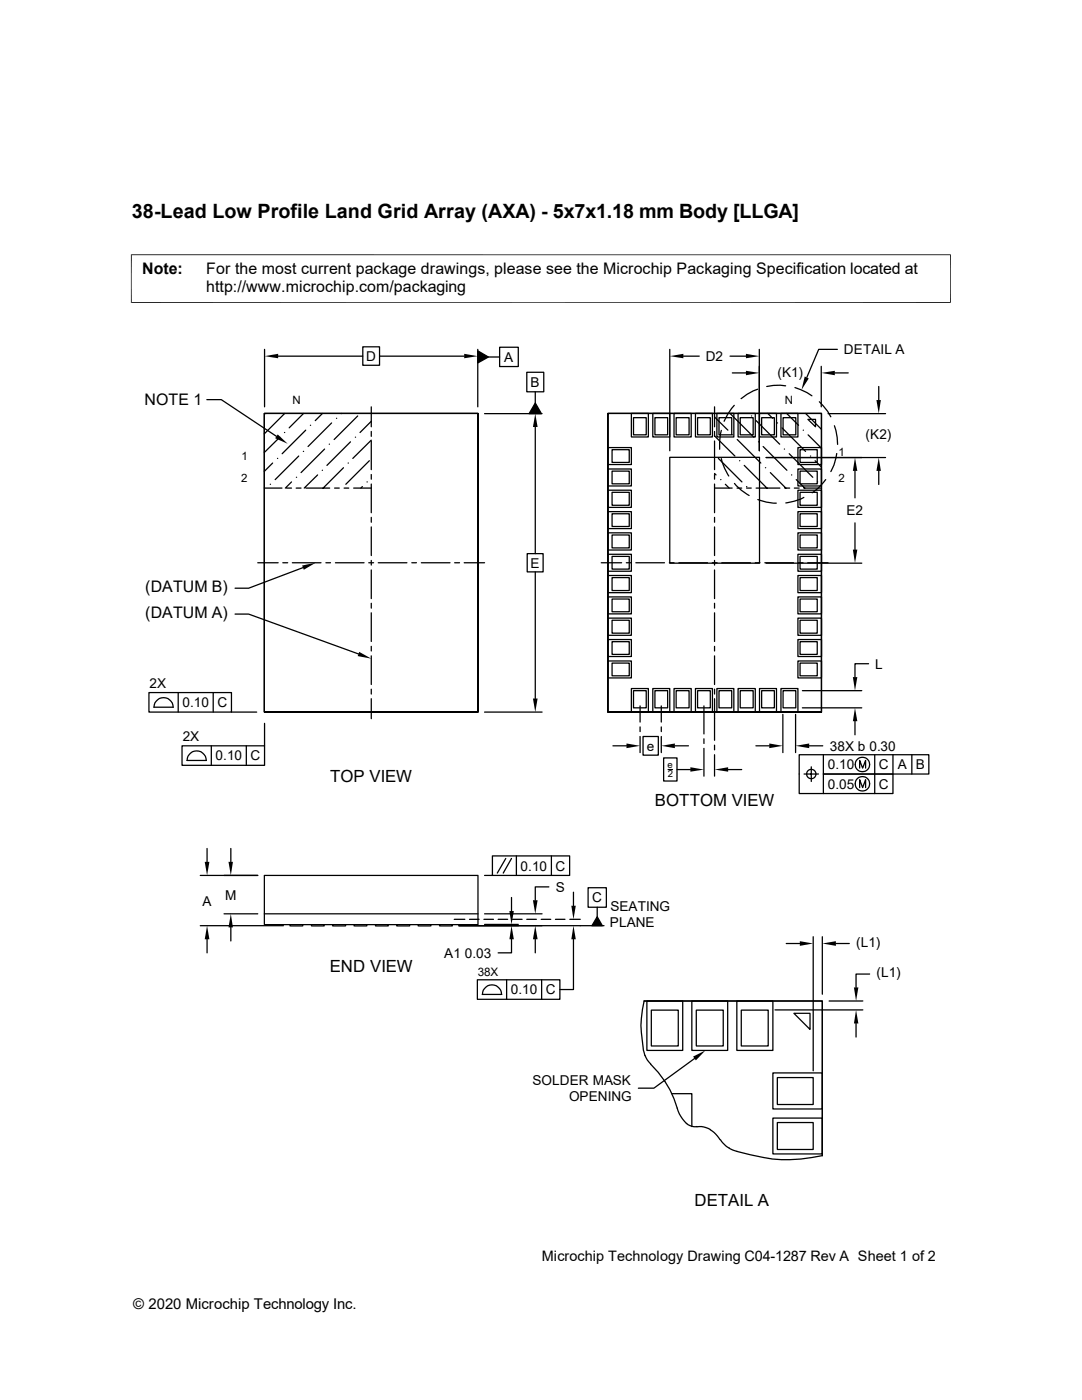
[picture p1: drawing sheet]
<svg xmlns="http://www.w3.org/2000/svg" width="216mm" height="279mm" viewBox="0 0 216 279" stroke-linecap="round" stroke-linejoin="round" font-family="sans-serif">
<g fill="none" stroke="#000" stroke-width=".25">
<path d="M41.3 79.8h2.9l11 7.3M52.8 69.7v11.5M55.5 71.1h16.9M72.4 69.2h3.3v3.7h-3.3zM75.7 71.1h16.9M95.3 70l2.2 1.2-2.2 1.2zM95.3 69.7v11.5M97.5 71.2h2.2M99.7 69.3h3.7v3.9h-3.7zM105.1 74.3h3.4v3.9h-3.4zM106.8 78.2v2.2M133.6 69.7v20.3"/>
<path d="M136.4 71.1h3.1M145.7 71.1h3.1M146.1 74.4h2.7M151.2 77.7a11 11 0 0 0-3.3 1.8M151.5 69.7v20.3M156.8 77l-2.5-.1-1.3 .2M158.6 77.3l2.4 1.1 1 .6M163.9 73.1v8.1M166.6 74.4h2.6M167.1 69.7h-3.7l-2.4 5.6M175.3 77.1v2.7M52.7 82.5h42.7v59.6h-42.7v-59.6h42.7v59.6h-42.7z"/>
<path d="M52.7 97.4h3.6M53 82.6h.1M53.9 96.6h.1M54.4 92.4l-1.7 1.7M55.4 91.5h.1M55.8 87.2l-3.1 3.1M56.8 86.3h.1M56.8 82.5l-4.1 4.1M57.2 97.4h1M58.2 96.2l-1.3 1.2M59.1 97.4h1M59.1 95.3h.1"/>
<path d="M59.6 91l-4.7 4.7M60.5 90.1h.1M60.6 82.5l-2.9 2.9M61 85.9l-4.7 4.7M61 97.4h4.8M61.9 84.9h.1M63.4 94.8l-2.7 2.6M64.3 93.9h.1M64.3 82.5l-1.4 1.4M64.8 89.6l-4.7 4.7M65.7 88.6h.1M66.2 84.4l-4.7 4.7"/>
<path d="M66.8 97.4h.9M67.1 83.5h.1M68.1 82.5v.1M68.5 93.3l-4 4.1M68.7 97.4h.9M69.5 92.4h.1M69.9 88.2l-4.7 4.7M70.6 97.4h3.5M70.9 87.2h.1M71.4 83l-4.7 4.7M72.3 97.1l-.3 .3M73.2 96.2h.1"/>
<path d="M73.7 91.9l-4.7 4.7M74.1 84.1l-2.3 2.2M74.1 87.8l-3.7 3.7M74.1 81.2v4M74.1 86.1v1M74.1 88v5.7M74.1 94.7v.9M74.1 96.6v5.7M96.7 82.6h11.5M106.8 80.4l1.2 2.2h-2.4zM106.8 85.2v25.3M121.3 82.5h42.6v59.6h-42.6v-59.6h42.6v59.6h-42.6z"/>
<path d="M121.3 97.8h4.7v3.5h-4.7zM121.3 93.6h4.7v3.4h-4.7zM121.3 89.3h4.7v3.4h-4.7zM122.1 98.3h3.5v2.5h-3.5zM122.1 94h3.5v2.6h-3.5zM122.1 89.7h3.5v2.6h-3.5zM126 82.5h3.4v4.7h-3.4zM126.4 83.4h2.5v3.4h-2.5zM130.3 82.5h3.3v4.7h-3.3zM130.7 83.4h2.5v3.4h-2.5zM133.6 91.3h18v21.1h-18zM134.5 82.5h3.4v4.7h-3.4z"/>
<path d="M134.9 83.4h2.6v3.4h-2.6zM138.8 82.5h3.4v4.7h-3.4zM139.2 83.4h2.5v3.4h-2.5zM142.6 97.4h3.5M142.6 94.5l.3 .3M142.6 87l4 4M142.6 83.2l2.6 2.7M142.6 81.2v4M142.6 86.1v1M142.6 88v5.7M142.6 94.7v.9M142.6 96.6v5.7"/>
<path d="M143 82.5h3.4v4.7h-3.4zM143.3 91.5l4.7 4.7M143.5 83.4h2.5v3.4h-2.5zM143.8 95.7h.1M143.9 85.9l-.3 2.1v1.7M143.9 91.5a10.9 10.9 0 0 0 1.5 3.5M144.7 96.6l.8 .8M145.7 82.6l4.7 4.6M146.2 86.8h.1M146.5 80.9a11.8 11.8 0 0 0-2 3.2M146.6 96.5a10 10 0 0 0 2.9 2.4M147.1 97.4h.9"/>
<path d="M147.1 87.7l4.7 4.7M147.3 82.5h3.4v4.7h-3.4zM147.6 91.9h.1M147.7 83.4h2.6v3.4h-2.6zM148.5 92.9l4.5 4.5M149 97.4h.9M149 97.1h.1M149.9 83h.1M150.9 97.4h4.7M150.9 83.9l4.7 4.7M151.2 99.7a10.2 10.2 0 0 0 3.7 .7M151.3 88.2h.1"/>
<path d="M151.6 82.5h3.3v4.7h-3.3zM152 83.4h2.5v3.4h-2.5zM152.3 89.1l4.7 4.8M152.7 93.3h.1M152.9 91.3h23.8M153.2 82.5l1 1M153.7 94.3l3.1 3.1M155.1 84.4h.1M155.8 82.5h3.4v4.7h-3.4zM156 85.4l4.7 4.7M156.3 83.4h2.5v3.4h-2.5zM156.5 89.6h.1"/>
<path d="M156.6 97.4h1M157 82.5l2.3 2.4M157.5 90.6l4.7 4.7M157.9 94.8h.1M158.5 97.4h1M158.9 95.7l1.7 1.7M159.2 97.8h4.7v3.5h-4.7zM159.2 93.6h4.7v3.4h-4.7zM159.2 89.3h4.7v3.4h-4.7zM159.6 98.3h3.5v2.5h-3.5zM159.6 94h3.5v2.6h-3.5zM159.6 89.7h3.5v2.6h-3.5z"/>
<path d="M160.3 85.9h.1M160.4 99.3a11.1 11.1 0 0 1-3.6 1.1M160.4 97.4h3.5M160.7 82.5l3.2 3.2M161.2 83.7h1.5v1.5zM161.2 86.8l2.7 2.7M161.7 91h.1M162.6 91.9l1.3 1.3M163.1 96.2h.1M163.5 80.2l1.6 1.9 .7 1.1M164.8 95.7a9.5 9.5 0 0 1-2.7 2.6M165.2 82.6h11.5"/>
<path d="M166.5 85l.5 2.3 .1 1.4M167 90.5a8.9 8.9 0 0 1-1.2 3.6M170.6 94v5.4M175.3 94v2.7M51.4 112.3h4.1M56.4 112.3h1M58.3 112.3h5.8M60.5 113.3l-10.9 4.1h-2.7M65 112.3h1M66.9 112.3h5.7M73.6 112.3h.9M74.1 103.3v.9"/>
<path d="M74.1 105.2v5.7M74.1 111.8v1M74.1 113.7v5.8M75.5 112.3h5.7M82.2 112.3h.9M84.1 112.3h5.7M90.7 112.3h1M92.6 112.3h4.1M105.2 110.5h3.2v3.6h-3.2zM106.8 114.1v25.3M120 112.3h4M121.3 119.1h4.7v3.4h-4.7z"/>
<path d="M121.3 114.9h4.7v3.4h-4.7zM121.3 110.6h4.7v3.4h-4.7zM121.3 106.3h4.7v3.5h-4.7zM121.3 102.1h4.7v3.4h-4.7zM122.1 119.5h3.5v2.6h-3.5zM122.1 115.3h3.5v2.6h-3.5zM122.1 111h3.5v2.6h-3.5zM122.1 106.8h3.5v2.5h-3.5zM122.1 102.5h3.5v2.6h-3.5zM125 112.3h.9M126.9 112.3h5.7M133.6 112.3h.9"/>
<path d="M135.5 112.3h5.7M142.1 112.3h1M142.6 103.3v.9M142.6 105.2v5.7M142.6 111.8v1M142.6 113.7v5.8M144 112.3h5.7M150.7 112.3h.9M152.6 112.3h5.7M152.9 112.4h19.1M159.2 119.1h4.7v3.4h-4.7zM159.2 114.9h4.7v3.4h-4.7z"/>
<path d="M159.2 110.6h4.7v3.4h-4.7zM159.2 106.3h4.7v3.5h-4.7zM159.2 102.1h4.7v3.4h-4.7zM159.3 112.3h.9M159.6 119.5h3.5v2.6h-3.5zM159.6 115.3h3.5v2.6h-3.5zM159.6 111h3.5v2.6h-3.5zM159.6 106.8h3.5v2.5h-3.5zM159.6 102.5h3.5v2.6h-3.5zM161.2 112.3h4M170.6 104.4v5.3M29.7 138.2h16.5v3.9h-16.5z"/>
<path d="M35.6 138.2v3.9M42.5 138.2v3.9M46.9 122.6h2.7l21.9 7.9M74.1 120.4v1M74.1 122.3v5.7M74.1 129v.9M74.1 130.9v5.7M74.1 137.5v1M74.1 139.4v4M121.3 131.9h4.7v3.4h-4.7zM121.3 127.6h4.7v3.4h-4.7zM121.3 123.4h4.7v3.4h-4.7z"/>
<path d="M122.1 132.3h3.5v2.6h-3.5zM122.1 128.1h3.5v2.5h-3.5zM122.1 123.8h3.5v2.6h-3.5zM126 137.4h3.4v4.7h-3.4zM126.4 137.8h2.5v3.5h-2.5zM130.3 137.4h3.3v4.7h-3.3zM130.7 137.8h2.5v3.5h-2.5zM134.5 137.4h3.4v4.7h-3.4zM134.9 137.8h2.6v3.5h-2.6zM138.8 137.4h3.4v4.7h-3.4zM139.2 137.8h2.5v3.5h-2.5zM142.6 120.4v1"/>
<path d="M142.6 122.3v5.7M142.6 129v.9M142.6 130.9v5.7M142.6 137.5v1M142.6 139.4v8.3M143 137.4h3.4v4.7h-3.4zM143.5 137.8h2.5v3.5h-2.5zM147.3 137.4h3.4v4.7h-3.4zM147.7 137.8h2.6v3.5h-2.6zM151.6 137.4h3.3v4.7h-3.3zM152 137.8h2.5v3.5h-2.5zM155.8 137.4h3.4v4.7h-3.4z"/>
<path d="M156.3 137.8h2.5v3.5h-2.5zM159.2 131.9h4.7v3.4h-4.7zM159.2 127.6h4.7v3.4h-4.7zM159.2 123.4h4.7v3.4h-4.7zM159.6 132.3h3.5v2.6h-3.5zM159.6 128.1h3.5v2.5h-3.5zM159.6 123.8h3.5v2.6h-3.5zM160.1 137.8h11.9M173.3 132.5h-2.7v2.6M30.7 141.1h3.9M30.7 141.1a1.9 1.9 0 0 1 1.9-1.9 1.9 1.9 0 0 1 1.9 1.9M36.3 148.8h16.5v3.9h-16.5z"/>
<path d="M41.1 151.8a1.9 1.9 0 0 0-1.9-1.9 1.9 1.9 0 0 0-1.9 1.9h3.9M42.2 148.8v3.9M46.2 142.1h5M49.1 148.8v3.9M52.8 144.4v4.4M96.7 142.1h11.5M122.3 148.8h2.7M127.7 140.9v3.2M127.7 145.1v.9M127.7 147v3.2M128.3 147h3.1v3.7h-3.1zM132 140.9v3.2"/>
<path d="M132 145.1v.9M132 147v3.2M132.4 151.3h2.7v4.6h-2.7zM133.3 153.6h.9M134.7 148.8h2.7M135.1 153.6h2.7M140.5 140.9v5.6M140.5 147.4v1M140.5 149.4v5.5M142.6 148.7v.9M142.6 150.6v4.3M145.3 153.6h2.7"/>
<path d="M150.8 148.8h2.7M156.2 142.6v7.6M158.7 142.6v7.6M160.1 141.3h11.9M160.4 154.5h2.9M161.5 148.8h2.7M161.9 153v3M164.3 150.6v3.9h13.9v3.9h-18.7v-7.8h25.8v3.9h-21v3.9M170.6 143.9v2.7M171.5 153.3v-1.5l.6 1.5 .6-1.5v1.5M171.5 157.2v-1.6l.6 1.6 .6-1.6v1.6M174.5 150.6v7.8"/>
<path d="M178.2 150.6v3.9M181.9 150.6v3.9M40 174.7h11.4M41.3 169.3v2.7M46.1 169.3v2.7M52.7 174.7h42.7v9.8h-42.7zM96.7 174.7h17v-3.9h-15.4v3.9M100.9 171.3l-1.7 2.9M102.1 171.3l-1.7 2.9M102.1 179.1v2.7M103 170.8v3.9M109.5 177h-2.7v2.7"/>
<path d="M110 170.8v3.9M114.4 178.1v2.7M117.3 177.2h3.7v3.9h-3.7zM40 184.7h16.6M41.3 187.5v2.7M44.7 182.4h6.7M46.1 185.1v2.7M52.7 182.4h42.7M57.9 184.5v.3h2.5v-.3M62.1 184.5v.3h2.6v-.3M66.4 184.5v.3h2.6v-.3M70.7 184.5v.3h2.5v-.3"/>
<path d="M74.9 184.5v.3h2.6v-.3M79.2 184.5v.3h2.5v-.3M83.4 184.5v.3h2.6v-.3M87.7 184.5v.3h2.6v-.3M90.6 183.5h2.2M91.6 184.7h28.9M93.7 183.5h1.9M95.2 195.5h16.5v3.9h-16.5zM96.2 198.5h3.9M96.3 198.5a1.9 1.9 0 0 1 1.9-1.9 1.9 1.9 0 0 1 1.9 1.9M96.6 183.5h1.9M96.7 182.4h11.5"/>
<path d="M96.7 184.5h6.7M99.4 183.5h1.9M101.1 195.5v3.9M102.1 187.5v2.7h-2.7M102.3 183.5h1.9M105.1 183.5h1.9M106.8 187.5v2.7M108 183.5h1.9M108.1 195.5v3.9M110.8 183.5h1.9M113.7 183.5h2.1M114.4 187.5v10h-2.7"/>
<path d="M119.2 183l1 1.7h-2.1zM119.2 181.1v1.9M129.1 199.8h7.1v9.8h-7.1zM138 199.8h7.2v9.8h-7.2zM147 199.8h7.2v9.8h-7.2zM156.9 188.3h2.7M162.3 186.9v26.8M164.1 186.9v11.5M165.4 199.8h6.8M166.8 188.3h2.7M173.5 194.4h-2.7v2.7M128.4 209.7a21.7 21.7 0 0 1 .1-9.9h35.6v30.8a29.4 29.4 0 0 1-14.4-.1l-2.7-.7"/>
<path d="M128.4 209.7l.3 1M128.7 210.6l.5 .9 .6 .8M129.8 212.4a21.2 21.2 0 0 1 5.8 9.9l1.4 1.9M130 201.6h5.3v7.1h-5.3zM134.1 218.3h3.9v6.5M138.6 211.2l-8.1 6h-3.1M138.9 201.6h5.4v7.1h-5.4zM147.9 201.6h5.4v7.1h-5.4zM154.2 214.1h9.9v7.2h-9.9zM154.6 201.5h17.6M155.1 215.1h7.2v5.3h-7.2zM158.4 202.2h3.2v3.2z"/>
<path d="M170.8 204.3v2.7M137 224.2l1 .5 1.1 .1M139.1 224.9h1.4l1.2 .5M141.7 225.5l1.1 .9 .9 1.1M143.8 227.5l1 1.2 .7 .4M145.5 229.2l1.6 .6M154.2 223.1h9.9v7.2h-9.9zM155.1 224h7.2v5.4h-7.2z"/>
<circle cx="161.9" cy="154.5" r=".94"/>
<circle cx="172.1" cy="156.4" r="1.45"/>
<circle cx="172.1" cy="152.6" r="1.45"/>
</g>
<g fill="#000">
<path d="M52.8 71.1l2.7-.5v.9zM92.6 70.6l2.7 .5-2.7 .4zM95.3 70l2.2 1.2-2.2 1.2zM133.6 71.1l2.8-.5v.9zM148.8 74l2.7 .4-2.7 .5zM148.8 70.6l2.7 .5-2.7 .4zM160.6 75.1l.8 .4-1.5 2.3zM163.9 74.4l2.7-.4v.9zM174.9 79.8h.9l-.5 2.8zM55.4 86.7l2 1.9-2.5-1.1zM106.8 82.6l.5 2.6h-1zM106.8 80.4l1.2 2.2h-2.4z"/>
<path d="M170.6 91.3l.5 2.7h-.9zM175.3 91.3l.5 2.7h-.9zM60.3 112.9l2.7-.6-2.4 1.4zM170.2 109.7h.9l-.5 2.7zM71.7 130.1l2.4 1.3-2.7-.5zM106.3 139.4h1l-.5 2.7zM170.2 135.1h.9l-.5 2.7zM125 148.4l2.7 .4-2.7 .5zM132 148.8l2.7-.4v.9zM137.8 153.1l2.7 .5-2.7 .4zM142.6 153.6l2.7-.5v.9zM153.5 148.4l2.7 .4-2.7 .5z"/>
<path d="M158.7 148.8l2.8-.4v.9zM170.6 141.3l.5 2.6h-.9zM40.9 172h.9l-.5 2.7zM45.6 172h.9l-.4 2.7zM106.3 179.7h1l-.5 2.7zM41.3 184.7l.5 2.8h-.9zM46.1 182.4l.4 2.7h-.9zM101.6 181.8h.9l-.4 2.7zM102.1 184.7l.4 2.8h-.9zM106.8 184.7l.5 2.8h-1zM114 180.8h.9l-.5 2.7zM114.4 184.7l.5 2.8h-.9z"/>
<path d="M119.2 183l1 1.7h-2.1zM159.6 187.8l2.7 .5-2.7 .5zM164.1 188.3l2.7-.5v1zM170.4 197.1h.9l-.5 2.7zM138.3 210.9l2.5-1.3-1.9 2zM170.8 201.5l.5 2.8h-.9z"/>
</g>
<path d="M26.1 50.8h163.6M26.2 50.8v9.7M189.7 50.8v9.7M26.1 60.4h163.6" fill="none" stroke="#000" stroke-width=".2"/>
<text font-size="3.9" x="26.3" y="43.5">38-Lead Low Profile Land Grid Array (AXA) - 5x7x1.18 mm Body [LLGA]</text>
<g font-size="3.3">
<text x="65.9" y="156.1">TOP VIEW</text>
<text x="130.7" y="160.8">BOTTOM VIEW</text>
<text x="65.8" y="194.1">END VIEW</text>
<text x="138.6" y="240.7">DETAIL A</text>
</g>
<g font-size="3.2">
<text x="28.4" y="54.6">Note:</text>
<text x="41.1" y="54.6">For the most current package drawings, please see the Microchip Packaging Specification located at</text>
<text x="41.1" y="58.3">http://www.microchip.com/packaging</text>
<text x="28.8" y="80.9">NOTE 1</text>
<text x="29" y="118.2">(DATUM B)</text>
<text x="29" y="123.4">(DATUM A)</text>
</g>
<text font-size="3" x="26.6" y="261.3">© 2020 Microchip Technology Inc.</text>
<text font-size="2.9" x="108.1" y="251.6">Microchip Technology Drawing C04-1287 Rev A Sheet 1 of 2</text>
<g font-size="2.7">
<text x="168.4" y="70.7">DETAIL A</text>
<text x="73.1" y="72.1">D</text>
<text x="100.6" y="72.2">A</text>
<text x="105.9" y="77.2">B</text>
<text x="140.8" y="72.1">D2</text>
<text x="155.1" y="75.1">(K1)</text>
<text x="172.7" y="87.6">(K2)</text>
<text x="168.9" y="102.8">E2</text>
<text x="105.9" y="113.3">E</text>
<text x="29.8" y="137.2">2X</text>
<text x="174.6" y="133.4">L</text>
<text x="36.4" y="141.1">0.10</text>
<text x="43.4" y="141.1">C</text>
<text x="36.4" y="147.9">2X</text>
<text x="129.1" y="149.8">e</text>
<text x="165.6" y="149.8">38X b 0.30</text>
<text x="43" y="151.8">0.10</text>
<text x="50" y="151.8">C</text>
<text x="165.2" y="153.5">0.10</text>
<text x="175.3" y="153.5">C</text>
<text x="179.2" y="153.5">A</text>
<text x="182.7" y="153.5">B</text>
<text x="165.2" y="157.4">0.05</text>
<text x="175.3" y="157.4">C</text>
<text x="103.9" y="173.7">0.10</text>
<text x="110.9" y="173.7">C</text>
<text x="44.9" y="179.5">M</text>
<text x="110.9" y="177.9">S</text>
<text x="40.4" y="180.7">A</text>
<text x="118.2" y="180.1">C</text>
<text x="121.7" y="185">PLANE</text>
<text x="121.8" y="181.7">SEATING</text>
<text x="88.6" y="191.1">A1 0.03</text>
<text x="170.8" y="189">(L1)</text>
<text x="174.9" y="195.1">(L1)</text>
<text x="101.9" y="198.5">0.10</text>
<text x="108.9" y="198.5">C</text>
<text x="106.3" y="216.5">SOLDER MASK</text>
<text x="113.5" y="219.8">OPENING</text>
</g>
<g font-size="2.3">
<text x="58.3" y="80.6">N</text>
<text x="156.6" y="80.6">N</text>
<text x="48.2" y="91.9">1</text>
<text x="167.3" y="91">1</text>
<text x="48.1" y="96.1">2</text>
<text x="167.3" y="96.1">2</text>
<text x="95.3" y="194.7">38X</text>
</g>
<g font-size="1.9">
<text x="133.2" y="153.3">e</text>
<text x="133.3" y="155.2">2</text>
</g>
</svg>
